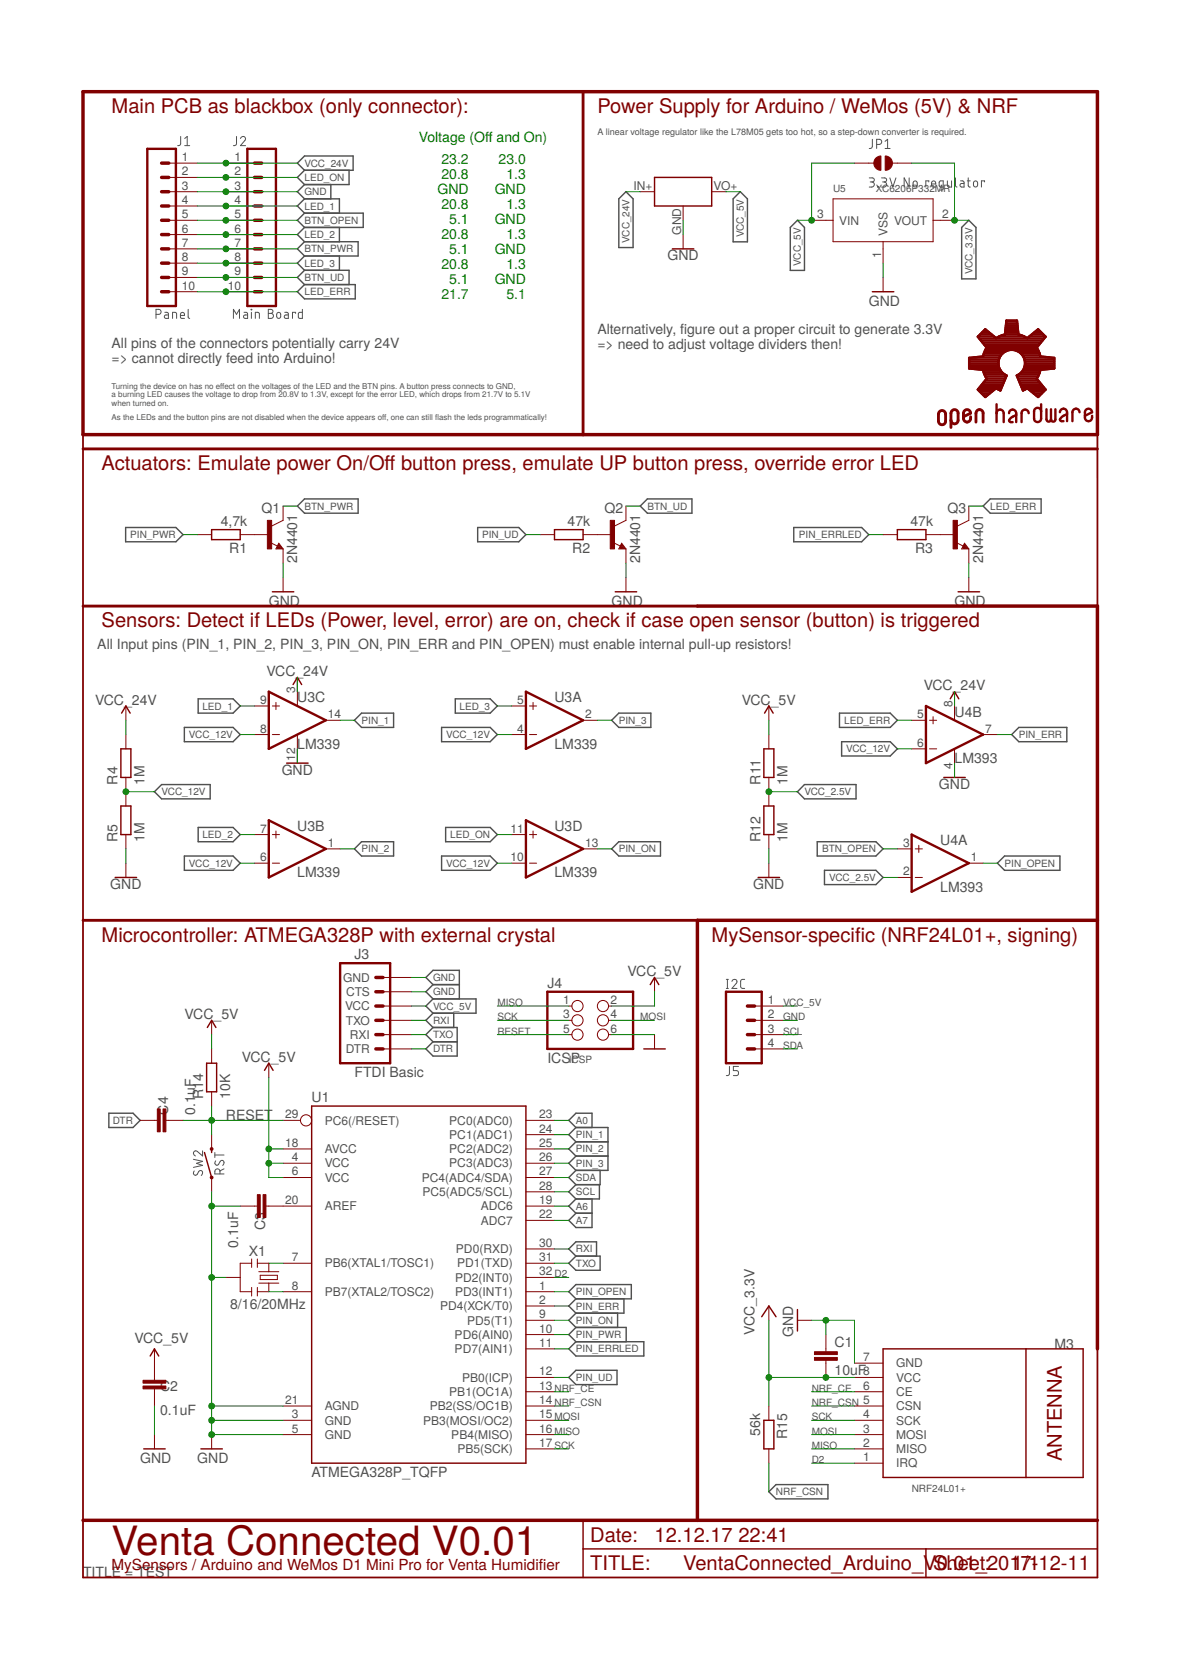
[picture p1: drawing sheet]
<svg xmlns="http://www.w3.org/2000/svg" width="210mm" height="297mm" viewBox="0 0 210 297" stroke-linecap="round" stroke-linejoin="round" font-family="sans-serif">
<g fill="none" stroke="#505050" stroke-width=".18">
<path d="M32.1 24.3v1.4l-.2 .1-.3 .1M32.8 25.9h.9M32.8 24.6l.5-.3v1.6M42 24.3v1.4l-.2 .1-.3 .1M42.7 24.6a.45 .45 0 0 1 .7-.3 .45 .45 0 0 1 .1 .7l-.8 .9h.9M154.5 31.6h.5a.36 .36 0 0 1 .4 .4 .36 .36 0 0 1-.4 .3h-.3M154.9 32.3a.46 .46 0 0 1 .5 .5 .46 .46 0 0 1-.5 .5h-.4M155 24.8v1.4l-.2 .2h-.3M155.8 25.7h.5a.46 .46 0 0 0 .4-.5 .46 .46 0 0 0-.4-.4h-.5v1.6M156 33.1l.1 .2zM156.7 31.6h.5a.36 .36 0 0 1 .4 .4 .36 .36 0 0 1-.4 .3h-.3M157.1 32.3a.46 .46 0 0 1 .5 .5 .46 .46 0 0 1-.5 .5h-.4"/>
<path d="M157.3 26.4h.9M157.3 25.1l.5-.3v1.6M158.2 31.6l.5 1.7 .5-1.7M161.6 31.6v1.7l-.9-1.7v1.7M162.4 32.3l.3-.1 .2 .1 .1 .6a.37 .37 0 0 1-.3 .4 .37 .37 0 0 1-.4-.4zM165.1 32.3v-.1h-.6v1.1M165.6 32.7h.7a.38 .38 0 0 0-.3-.5 .38 .38 0 0 0-.4 .3l.1 .7 .6 .1M167.6 33.3l-.5-.1-.2-.1v-.7l.2-.2h.5v1.3l-.1 .3h-.5M168.4 32.2v.9l.3 .2h.4v-1.1M169.8 31.6v1.4l.3 .3M170.7 32.2h.5l.1 .2v.9l-.5-.1-.2-.2 .1-.3 .6-.1M171.9 32.2h.5"/>
<path d="M172.1 31.6v1.5l.3 .2M173.1 32.3l.3-.1 .3 .1 .1 .6a.37 .37 0 0 1-.4 .4 .37 .37 0 0 1-.4-.4zM175 32.3v-.1h-.6v1.1M27.7 55.9h.5a.44 .44 0 0 0 .4-.5 .44 .44 0 0 0-.4-.4h-.5v1.6M29.3 55.5h.5l.1 .3v.8h-.5l-.2-.2 .1-.3 .6-.1M30.7 56.6v-1.1h.4l.2 .2 .1 .9M32.1 56.1h.7a.38 .38 0 0 0-.3-.5 .38 .38 0 0 0-.4 .3l.1 .6 .6 .1M33.4 55v1.3l.3 .3M41.5 56.6v-1.6l.5 .9 .6-.9v1.6M43.4 55.5h.4l.2 .3v.8h-.5l-.2-.2v-.3l.7-.1M44.6 55l.1 .1zM44.7 55.5v1.1"/>
<path d="M45.4 56.6v-1.1h.4l.3 .2v.9M47.7 55h.5a.36 .36 0 0 1 .3 .4 .36 .36 0 0 1-.3 .3 .44 .44 0 0 1 .4 .5 .44 .44 0 0 1-.4 .4h-.5zM47.7 55.7h.5M49.3 55.6l.2-.1 .3 .1 .1 .6a.36 .36 0 0 1-.4 .4 .36 .36 0 0 1-.3-.4zM50.6 55.5h.5l.1 .3v.8h-.5l-.2-.2 .1-.3 .6-.1M52.5 55.7v-.2h-.5v1.1M53.7 55v1.6l-.6-.1-.1-.8 .2-.2h.5M129.1 175.7h.4M129.1 174.1h.4M129.3 174.1v1.6M130.1 174.5a.44 .44 0 0 1 .6-.4 .44 .44 0 0 1 .2 .7l-.8 .9h.9M132.4 174.1h-.5l-.3 .4 .1 1 .2 .2h.5"/>
<path d="M129.6 189.6v1.4l-.2 .2h-.3M131.3 189.6h-1v.7h.6a.45 .45 0 0 1 .4 .5 .45 .45 0 0 1-.4 .4h-.6M34.4 206.1l1.6 .3-1.1 .4 1.1 .4-1.6 .3M34.5 208.2l-.1 .1a.38 .38 0 0 0 .1 .6 .38 .38 0 0 0 .6-.2l.2-.5a.41 .41 0 0 1 .6 0 .41 .41 0 0 1 0 .6l-.1 .2M36 204.6v.9l-.9-.8a.45 .45 0 0 0-.7 .2 .45 .45 0 0 0 .3 .6M38.2 204.9v.9M38.2 205.3h1.6M38.3 206.4l-.1 .4 .1 .2 .2 .1h.3l.3-.6a.38 .38 0 0 1 .6-.2 .38 .38 0 0 1 .1 .5l-.2 .4M39.1 208.7v-.5a.46 .46 0 0 0-.5-.4 .46 .46 0 0 0-.4 .4v.5h1.6M39.8 207.8l-.7 .3"/>
</g>
<g fill="none" stroke="#505050" stroke-width=".25">
<path d="M52.9 29l1.2-1.3h8.7v2.6h-8.7zM54.1 32.8l-1.2 1.3 1.2 1.2M54.1 35.3h6.2v2.6M54.1 30.3l-1.2 1.2 1.2 1.3M54.1 35.3l-1.2 1.3 1.2 1.3M54.1 37.9h10.5v2.5h-10.5M54.1 37.9l-1.2 1.3 1.2 1.2M58.8 32.8v2.5M62 30.3v2.5h-7.9M111.3 34.1l1.2 1.2v8.7h-2.5v-8.7zM131.6 34.1l1.2 1.2v7.7h-2.5v-7.7zM141.7 39.2l1.3 1.2v7.7h-2.5v-7.7z"/>
<path d="M172.2 39.2l1.3 1.2v9.2h-2.6v-9.2zM52.9 51.9l1.2-1.3h9v2.5h-9zM54.1 48h7.9v2.6M54.1 40.4l-1.2 1.3 1.2 1.3M54.1 43h9.5v2.5h-9.5M54.1 45.5l-1.2 1.3 1.2 1.2M54.1 43l-1.2 1.2 1.2 1.3M54.1 48l-1.2 1.3 1.2 1.3M60.3 40.4v2.6M60.3 45.5v2.5M22.3 93.8h9l1.2 1.2-1.2 1.3h-9zM54.1 88.7h9.5v2.5h-9.5l-1.2-1.2z"/>
<path d="M84.9 93.8h7.3l1.3 1.2-1.3 1.3h-7.3zM115.1 88.7h7.9v2.5h-7.9l-1.3-1.2zM141.1 93.8h12l1.3 1.2-1.3 1.3h-12zM174.7 90l1.3-1.3h9v2.5h-9zM32.8 129.3h8.6l1.3 1.3-1.3 1.2h-8.6zM35.2 124.2h6.2l1.3 1.3-1.3 1.3h-6.2zM64.3 126.8h5.7v2.5h-5.7l-1.3-1.3zM78.5 129.3h8.6l1.3 1.3-1.3 1.2h-8.6zM80.9 124.2h6.2l1.3 1.3-1.3 1.3h-6.2zM108.7 128l1.3-1.2h5.7v2.5h-5.7zM143 139.5h9.1v2.5h-9.1l-1.3-1.3zM149.2 126.8h9l1.3 1.2-1.3 1.3h-9z"/>
<path d="M149.6 131.8h8.6l1.3 1.3-1.3 1.3h-8.6zM181.1 129.3h8.5v2.5h-8.5l-1.3-1.2zM27.5 140.7l1.2-1.2h8.7v2.5h-8.7zM32.8 152.2h8.6l1.3 1.2-1.3 1.3h-8.6zM35.2 147.1h6.2l1.3 1.3-1.3 1.2h-6.2zM64.3 149.6h5.7v2.6h-5.7l-1.3-1.3zM78.5 152.2h8.6l1.3 1.2-1.3 1.3h-8.6zM79.2 147.1h7.9l1.3 1.3-1.3 1.2h-7.9zM110 149.6h7.4v2.6h-7.4l-1.3-1.3zM145.2 149.6h10.5l1.3 1.3-1.3 1.3h-10.5zM146.5 154.7h9.2l1.3 1.3-1.3 1.2h-9.2zM178.5 152.2h9.9v2.5h-9.9l-1.2-1.3z"/>
<path d="M77 175l-1.3 1.3 1.3 1.3M77 175h4.6M77 177.6h7.6v2.5h-7.6M77 175l-1.3-1.2 1.3-1.3h4.6v5.1M77 177.6l-1.3 1.2 1.3 1.3M19.3 197.9h4.3l1.3 1.3-1.3 1.2h-4.3zM77 182.6l-1.3 1.3 1.3 1.3M77 182.6h4.3v5.1h-4.3l-1.3-1.2 1.3-1.3M77 185.2h4.3M77 180.1l-1.3 1.3 1.3 1.2M80.6 180.1v2.5M102.4 208l-1.3 1.3 1.3 1.3"/>
<path d="M102.4 200.4h5.7v7.6h-5.7M102.4 210.6l-1.3 1.3 1.3 1.2M102.4 205.5l-1.3 1.3 1.3 1.2M102.4 200.4l-1.3-1.2 1.3-1.3h2.8v2.5M102.4 213.1l-1.3 1.3 1.3 1.3M102.4 215.7h2.8M102.4 200.4l-1.3 1.3 1.3 1.3M102.4 203h5.7M102.4 203l-1.3 1.2 1.3 1.3M102.4 205.5h5.7M105.2 213.1v5.1h-2.8l-1.3-1.3 1.3-1.2M106.5 210.6v2.5h-4.1"/>
<path d="M106.7 208v2.6h-4.3M101.1 229.6l1.3-1.3h9.8v2.6h-9.8zM102.4 236l-1.3 1.2 1.3 1.3M102.4 236h8.9v2.5M102.4 238.5h12v2.5h-12l-1.3-1.2zM102.4 223.3h4.3v2.5h-4.3l-1.3-1.2zM102.4 233.4l-1.3 1.3 1.3 1.3M102.4 230.9l-1.3 1.3 1.3 1.2M102.4 223.3l-1.3-1.3 1.3-1.3h3.6v2.6M109.8 233.4v2.6M110.9 230.9v2.5h-8.5M101.1 244.9l1.3-1.3h7.3v2.5h-7.3z"/>
<path d="M136.7 265.2l1.2-1.3h9.3v2.5h-9.3z"/>
</g>
<g fill="none" stroke="#800000" stroke-width=".61">
<path d="M14.8 16.3h180.3v61h-180.3zM28.7 31.5h1.3M28.7 36.6h1.3M28.7 39.2h1.3M28.7 29h1.3M28.7 34.1h1.3M45.2 31.5h1.3M45.2 36.6h1.3M45.2 39.2h1.3M45.2 29h1.3M45.2 34.1h1.3M28.7 41.7h1.3"/>
<path d="M28.7 46.8h1.3M28.7 51.9h1.3M28.7 44.2h1.3M28.7 49.3h1.3M45.2 41.7h1.3M45.2 46.8h1.3M45.2 51.9h1.3M45.2 44.2h1.3M45.2 49.3h1.3M124 107.7h71.1v132.1M66.8 176.3h1.3M66.8 178.8h1.3"/>
<path d="M66.8 173.8h1.3M132.8 178.8h1.3M195.1 163.6h-71.1v106.7M66.8 181.4h1.3M66.8 183.9h1.3M66.8 186.5h1.3M132.8 181.4h1.3M132.8 183.9h1.3M132.8 186.5h1.3M14.8 270.3h180.3"/>
</g>
<g fill="none" stroke="#800000" stroke-width=".18">
<path d="M30 39.2h5.1M30 29h5.1M30 36.6h5.1M30 31.5h5.1M30 34.1h5.1M40.2 39.2h5M40.2 29h5M40.2 36.6h5M40.2 31.5h5M40.2 34.1h5M113.8 34.1h2.5M121.4 36.6v2.6"/>
<path d="M126.5 34.1h2.5M144.3 39.2h3.8M148.1 35.3h17.7v7.7h-17.7zM151.9 29h3.4M158.6 29h3.4M165.8 39.2h3.9M30 51.9h5.1M30 46.8h5.1M30 41.7h5.1M30 49.3h5.1M30 44.2h5.1M40.2 51.9h5"/>
<path d="M40.2 46.8h5M40.2 41.7h5M40.2 49.3h5M40.2 44.2h5M121.4 41.7v2.5M157 43v3.8M157 49.3v2.6M195.1 74.7v10.2M35.1 95h2.5M42.7 95h5.1M48.1 96.5l1.2 .6M49.6 96.6l.7 1h-1.3z"/>
<path d="M50.3 90v2.5l-2 1M50.3 97.6v2.5M96 95h2.6M103.6 95h5.1M109 96.5l1.3 .6M110.5 96.6l.8 1h-1.3zM111.3 90v2.5l-2.1 1M111.3 97.6v2.5M157 95h2.5M164.6 95h5.1M170 96.5l1.2 .6M171.4 96.6l.8 1h-1.3z"/>
<path d="M172.2 90v2.5l-2 1M172.2 97.6v2.5M50.3 102.7v2.5M111.3 102.7v2.5M172.2 102.7v2.5M22.4 125.5v2.5M22.4 130.6v2.5M22.4 138.2v5.1M45.2 130.6h2.6M45.2 125.5h2.6M48.4 130.6h1.3M48.4 125.5h1.3"/>
<path d="M49 124.9v1.2M52.9 120.4v5.1M52.9 130.6v5.1M57.9 128h2.6M90.9 130.6h2.6M90.9 125.5h2.6M94.1 130.6h1.3M94.1 125.5h1.3M94.7 124.9v1.2M103.6 128h2.6M136.7 125.5v2.5M136.7 130.6v2.5"/>
<path d="M136.7 138.2v5.1M162 128h2.6M162 133.1h2.6M165.2 128h1.3M165.2 133.1h1.3M165.8 127.4v1.3M169.7 123v5M169.7 133.1v5.1M174.7 130.6h2.6M22.4 148.4v2.5M22.4 153.4v2.6M45.2 153.4h2.6"/>
<path d="M45.2 148.4h2.6M48.4 153.4h1.3M48.4 148.4h1.3M49 147.7v1.3M57.9 150.9h2.6M90.9 153.4h2.6M90.9 148.4h2.6M94.1 153.4h1.3M94.1 148.4h1.3M94.7 147.7v1.3M103.6 150.9h2.6M136.7 148.4v2.5"/>
<path d="M136.7 153.4v2.6M159.5 150.9h2.5M159.5 156h2.5M162.7 150.9h1.2M162.7 156h1.2M163.3 150.3v1.2M172.2 153.4h2.5M68.1 178.8h5.1M68.1 176.3h5.1M68.1 173.8h5.1M101.1 178.8h.5M108.2 178.8h.5"/>
<path d="M116.3 173.8v2.5M134.1 178.8h5.1M24.9 199.2h3.1M29.5 199.2h3M37.6 181.4v2.5M37.6 186.5v2.5M37.6 194.1v2.5M47.8 189v2.5M50.3 199.2h3.1M68.1 186.5h5.1M68.1 183.9h5.1M68.1 181.4h5.1"/>
<path d="M93.5 199.2h5.1M101.1 183.9h.5M101.1 181.4h.5M108.2 183.9h.5M108.2 181.4h.5M116.3 183.9v2.6M134.1 186.5h5.1M134.1 183.9h5.1M134.1 181.4h5.1M37.6 201.7v2.5M37.6 209.3v2.6M42.7 214.4h3"/>
<path d="M47.3 214.4h8.1M50.3 206.8h5.1M50.3 209.3h5.1M50.3 204.2h5.1M93.5 206.8h5.1M93.5 209.3h5.1M93.5 214.4h5.1M93.5 204.2h5.1M93.5 216.9h5.1M93.5 211.9h5.1M93.5 201.7h5.1M27.5 239.8v5.6"/>
<path d="M40.2 227.1h2.5M44.7 224.6h-2v5h2M44.7 223.8v1.5M44.7 228.9v1.5M45.7 224.6h2.1v1.5M45.7 223.8v1.5M45.7 228.9v1.5M46 228.1h3.6M46 226.1h3.6M46.2 226.7h3.1v.8h-3.1zM47.8 228.1v1.5h-2.1M50.3 229.6h5.1"/>
<path d="M50.3 224.6h5.1M93.5 234.7h5.1M93.5 229.6h5.1M93.5 224.6h5.1M93.5 239.8h5.1M93.5 237.2h5.1M93.5 232.2h5.1M93.5 227.1h5.1M93.5 222h5.1M136.7 232.2v2.5M141.7 234.7h2.6M146.8 237.2v3.1"/>
<path d="M27.5 246.9v3M27.5 255v2.6M37.6 255v2.6M50.3 249.9h5.1M50.3 252.5h5.1M50.3 255h5.1M93.5 244.9h5.1M93.5 247.4h5.1M93.5 249.9h5.1M93.5 252.5h5.1M93.5 255h5.1M93.5 257.6h5.1"/>
<path d="M136.7 249.9v2.6M136.7 257.6v2.5M146.8 241.8v3.1M151.9 242.3h5.1M151.9 244.9h5.1M151.9 247.4h5.1M151.9 249.9h5.1M151.9 252.5h5.1M151.9 255h5.1M151.9 257.6h5.1M151.9 260.1h5.1"/>
<circle cx="102.6" cy="178.8" r=".99"/>
<circle cx="107.2" cy="178.8" r=".99"/>
<circle cx="54.4" cy="199.2" r=".99"/>
<circle cx="102.6" cy="181.4" r=".99"/>
<circle cx="102.6" cy="183.9" r=".99"/>
<circle cx="107.2" cy="181.4" r=".99"/>
<circle cx="107.2" cy="183.9" r=".99"/>
</g>
<path d="M103.6 16.3v61M14.8 79.8h180.3M166.9 73.2a.63 .63 0 0 1 .7-.2 .63 .63 0 0 1 .5 .6v1.3a.63 .63 0 0 1-.7 .6 .63 .63 0 0 1-.6-.6v-1.3zM169 74.7a.63 .63 0 0 0 .7 .7 .63 .63 0 0 0 .6-.7v-1.3a.63 .63 0 0 0-.6-.6 .63 .63 0 0 0-.7 .6v2.6M171.2 74.1l1.3-.7a.63 .63 0 0 0-.6-.6 .63 .63 0 0 0-.7 .6v1a.67 .67 0 0 0 .9 .6 .67 .67 0 0 0 .4-.9M173.5 75v-1.6a.63 .63 0 0 1 .6-.6 .63 .63 0 0 1 .6 .6v1.6M14.8 107.7h109.2M14.8 163.6h109.2" fill="none" stroke="#800000" stroke-width=".51"/>
<g fill="none" stroke="#800000" stroke-width=".25">
<path d="M116.3 31.5h10.2v5.1h-10.2zM119.5 44.2h3.8M155 51.9h3.9M37.6 94.1h5.1v1.8h-5.1zM49.6 97.1l.1 .2h-.4l.3-.5 .5 .7h-.8M98.6 94.1h5v1.8h-5zM110.5 97.1l.1 .2h-.4l.3-.5 .5 .7h-.8M159.5 94.1h5.1v1.8h-5.1zM171.4 97.1l.2 .2h-.4l.2-.5 .5 .7h-.7M48.4 105.2h3.8M109.3 105.2h3.9M170.3 105.2h3.8"/>
<path d="M21.5 133.1h1.8v5.1h-1.8zM21.6 126.8l.8-1.3 .7 1.3M50.9 135.7h3.9M52.1 121.7l.8-1.3 .7 1.3M135.8 133.1h1.7v5.1h-1.7zM135.9 126.8l.8-1.3 .7 1.3M167.7 138.2h3.9M168.9 124.2l.8-1.2 .7 1.2M20.5 156h3.8M21.5 143.3h1.8v5.1h-1.8zM134.7 156h3.9M135.8 143.3h1.7v5.1h-1.7z"/>
<path d="M115.6 175l.7-1.2 .8 1.2M36.7 189h1.8v5.1h-1.8zM36.9 182.6l.7-1.2 .8 1.2M47 190.3l.8-1.3 .7 1.3M55.4 196.6h38.1v63.5h-38.1zM114.4 186.5h3.8M36.3 204.9l1.3 4.4M37.6 204.2v.7M135.4 234.1l1.3-1.9 1.2 1.9M141.7 232.8v3.8M157 239.8h35.5v22.8h-35.5zM182.4 239.8v22.8"/>
<path d="M25.5 257.6h3.9M26.7 241l.8-1.2 .7 1.2M35.7 257.6h3.8M135.8 252.5h1.7v5.1h-1.7zM103.6 275.3h91.5M164.6 275.3v5.1M195.1 270.3h-91.5v10.1"/>
</g>
<path d="M14.8 16.3h180.3v264.1h-180.3z" fill="none" stroke="#800000" stroke-width=".32"/>
<g fill="none" stroke="#800000" stroke-width=".42">
<path d="M26.2 26.5h5.1v27.9h-5.1zM44 26.5h5v27.9h-5zM173.9 59.8h2.7M174.3 59.4h1.9M174.6 59h1.1M175 58.7h.3M177.7 59.8h4.3M178.6 59.5l-1.6 .6M178.6 59.5l.3-2.5h1.8l.3 2.5M178.6 59.4h2.4M178.7 59h2.3M178.7 58.7h2.2"/>
<path d="M178.8 58.3h2.1M178.8 57.9h2M178.8 57.6h2M178.9 57.2h1.9M181 59.5l1.6 .6M183 59.8h2.7M183.5 59.4h1.9M183.9 59h1.1M184.4 58.7h.2M172.3 65.4h5.3M172.3 65h5.2M172.3 64.7h5.1"/>
<path d="M172.3 64.3h5.2M172.3 63.9h5.2M173.1 63.5h4.6M173.9 69.2h2.9M174.1 60.2h11.5M174.1 69.5h2.3M174.2 68.8h3.9M174.3 60.5h11M174.5 69.9h1.4M174.5 68.4h3.7M174.7 60.9h10.3M174.7 65.7l.7 1.6"/>
<path d="M174.7 63.4l-2.4 .2v1.9l2.4 .2M174.7 65.8h3.1M174.8 63.2h3.1M174.8 68h3.6M174.8 70.3h.7M174.8 66.2h3.3M174.9 62.8h3.3M175 66.5h3.5M175 61.3h9.7M175 62.4h3.8M175.1 67.6h3.4M175.1 66.9h3.7"/>
<path d="M175.2 62h9.2M175.3 61.7h9M175.3 67.3h3.4M175.4 61.8l-.7 1.6M175.4 67.3l-1.6 2 1.3 1.3 1.9-1.6M177 69l.8 .4M177 60.1l-1.9-1.6-1.3 1.4 1.6 1.9M177.1 73.4a.63 .63 0 0 1 .7-.6 .63 .63 0 0 1 .6 .6v1.6M177.1 71.9v3.1M177.3 69.2h.6M177.4 64.6a2.41 2.41 0 0 0 1.5 2.2M177.4 64.6a2.38 2.38 0 0 1 3.8-2 2.38 2.38 0 0 1-.5 4.2"/>
<path d="M177.4 64.6l.1 .7 .6 .8M178.1 66.1l.8 .7M178.9 66.8l-1.1 2.6M179.3 73.4a.63 .63 0 0 1 .7-.6 .63 .63 0 0 1 .6 .6v1.6M180.6 73.8a1.55 1.55 0 0 0-1.2 1l.1 .2h.5M180.7 66.8l1.1 2.6M180.8 66.9h3.7M180.8 62.4h3.8M180.9 67.3h3.4M181.1 67.6h3.4M181.1 66.5h3.6M181.3 68h3.5"/>
<path d="M181.4 68.4h3.7M181.4 62.8h3.3M181.6 68.8h3.8M181.6 66.2h3.2M181.7 69.2h.6M181.7 63.2h3.1M181.8 65.8h3.1M181.9 63.5h4.6M182 65.4h5.4M182.1 63.9h5.3M182.1 65h5.3M182.2 64.7h5.2"/>
<path d="M182.2 64.3h5.2M182.6 69l-.8 .4M182.6 60.1l1.9-1.6 1.3 1.4-1.5 1.9M182.8 69.2h2.9M182.8 73.4a.63 .63 0 0 0-.6-.6 .63 .63 0 0 0-.6 .6v1.6M183.2 69.5h2.3M183.7 69.9h1.5M184.1 70.3h.7M184.3 61.8l.6 1.6M184.3 67.3l1.5 2-1.3 1.3-1.9-1.6M184.9 65.7l-.6 1.6M184.9 63.4l2.5 .2v1.9l-2.5 .2"/>
<path d="M185 71.9v2.5a.62 .62 0 0 1-.6 .6 .62 .62 0 0 1-.6-.6v-1.3a.62 .62 0 0 1 .6-.6 .62 .62 0 0 1 .6 .6M186 72.7v1.8a.4 .4 0 0 0 .4 .5 .4 .4 0 0 0 .4-.5 .39 .39 0 0 0 .4 .5 .39 .39 0 0 0 .4-.5v-1.8M186.8 72.7v2M188.4 73.3a.63 .63 0 0 1 .6-.7 .63 .63 0 0 1 .7 .7v1.6M189.7 73.6a1.65 1.65 0 0 0-1.3 1.1l.2 .1 .4 .1M191.9 73.3a.63 .63 0 0 0-.7-.7 .63 .63 0 0 0-.6 .7v1.6M192.8 73.9l1.3-.6a.63 .63 0 0 0-.6-.7 .63 .63 0 0 0-.7 .7v.9a.67 .67 0 0 0 .9 .6 .67 .67 0 0 0 .4-.9M47.8 123l10.1 5-10.1 5.1zM93.5 123l10.1 5-10.1 5.1zM164.6 125.5l10.1 5.1-10.1 5.1zM47.8 145.8l10.1 5.1-10.1 5.1zM93.5 145.8l10.1 5.1-10.1 5.1z"/>
<path d="M162 148.4l10.2 5-10.2 5.1zM60.5 171.2h8.8v17.8h-8.8zM97.3 176.3h15.2v10.2h-15.2zM129 176.3h6.4v12.7h-6.4z"/>
<circle cx="37.6" cy="209.3" r=".13"/>
<circle cx="37.6" cy="204.2" r=".13"/>
</g>
<g fill="#800000" stroke="#800000" stroke-width=".18">
<path d="M157.3 27.7a1.27 1.27 0 0 1 1.3 1.3 1.27 1.27 0 0 1-1.3 1.3z" fill-rule="evenodd"/>
<path d="M155.6 28.2l.5-.4 .5-.1v2.6a1.27 1.27 0 0 1-1.2-.8 1.27 1.27 0 0 1 .2-1.3z" fill-rule="evenodd"/>
</g>
<g fill="#800000" stroke="#800000" stroke-width=".18">
<path d="M47.5 92.5h.8v5.1h-.8z"/>
<path d="M25.4 245.4h4.1v.5h-4.1z"/>
<path d="M25.4 246.4h4.1v.5h-4.1z"/>
<path d="M28 197.1h.5v4.1h-.5z"/>
<path d="M29 197.1h.5v4.1h-.5z"/>
<path d="M46.8 212.4h.5v4h-.5z"/>
<path d="M45.7 212.4h.5v4h-.5z"/>
<path d="M144.8 241.3h4v.5h-4z"/>
<path d="M144.8 240.3h4v.5h-4z"/>
<path d="M169.4 92.5h.8v5.1h-.8z"/>
<path d="M108.5 92.5h.7v5.1h-.7z"/>
</g>
<g fill="none" stroke="#008000" stroke-width=".18">
<path d="M35.1 34.1h17.8M35.1 31.5h17.8M35.1 36.6h17.8M35.1 39.2h17.8M35.1 29h17.8M111.3 34.1h2.5M121.4 39.2v2.5M129 34.1h2.6M151.9 29h-7.6v10.2h-2.6M162 29h7.7v10.2h2.5M35.1 41.7h17.8M35.1 46.8h17.8"/>
<path d="M35.1 51.9h17.8M35.1 44.2h17.8M35.1 49.3h17.8M157 46.8v2.5M32.5 95h2.6M50.3 90h2.6M93.5 95h2.5M111.3 90h2.5M154.4 95h2.6M172.2 90h2.5M50.3 100.1v2.6M111.3 100.1v2.6"/>
<path d="M172.2 100.1v2.6M22.4 128v2.6M42.7 125.5h2.5M42.7 130.6h2.5M52.9 120.4v2.6M52.9 133.1v2.6M60.5 128h2.5M88.4 125.5h2.5M88.4 130.6h2.5M106.2 128h2.5M136.7 128v2.6M159.5 128h2.5"/>
<path d="M159.5 133.1h2.5M169.7 123v2.5M169.7 135.7v2.5M177.3 130.6h2.5M22.4 150.9v2.5M22.4 140.7h5.1M42.7 148.4h2.5M42.7 153.4h2.5M60.5 150.9h2.5M88.4 148.4h2.5M88.4 153.4h2.5M106.2 150.9h2.5"/>
<path d="M136.7 150.9v2.5M136.7 140.7h5M157 150.9h2.5M157 156h2.5M174.7 153.4h2.6M73.2 178.8h2.5M73.2 176.3h2.5M73.2 173.8h2.5M88.4 178.8h12.7M116.3 176.3v2.5h-7.6M139.2 178.8h2.5M32.5 199.2h17.8"/>
<path d="M37.6 183.9v2.6M37.6 196.6v5.1M47.8 191.5v17.8h2.5M73.2 181.4h2.5M73.2 186.5h2.5M73.2 183.9h2.5M88.4 181.4h12.7M88.4 183.9h12.7M98.6 199.2h2.5M108.7 181.4h7.6M108.7 183.9h7.6M139.2 181.4h2.5"/>
<path d="M139.2 186.5h2.5M139.2 183.9h2.5M37.6 211.9v43.1h12.7M37.6 214.4h5.1M47.8 204.2h2.5M47.8 206.8h2.5M98.6 209.3h2.5M98.6 211.9h2.5M98.6 214.4h2.5M98.6 204.2h2.5M98.6 206.8h2.5M98.6 216.9h2.5"/>
<path d="M98.6 201.7h2.5M37.6 227.1h2.6M47.8 229.6h2.5M47.8 224.6h2.5M98.6 227.1h2.5M98.6 237.2h2.5M98.6 234.7h2.5M98.6 229.6h2.5M98.6 232.2h2.5M98.6 224.6h2.5M98.6 222h2.5M98.6 239.8h2.5"/>
<path d="M136.7 234.7v15.2M144.3 234.7h7.6v7.6M146.8 234.7v2.5M27.5 249.9v5.1M37.6 249.9h12.7M37.6 252.5h12.7M98.6 247.4h2.5M98.6 249.9h2.5M98.6 255h2.5M98.6 252.5h2.5M98.6 257.6h2.5M98.6 244.9h2.5"/>
<path d="M136.7 244.9h15.2M144.3 247.4h7.6M144.3 249.9h7.6M144.3 255h7.6M144.3 252.5h7.6M144.3 257.6h7.6M136.7 260.1v5.1M144.3 260.1h7.6"/>
</g>
<g fill="#008000" stroke="#008000" stroke-width=".18">
<circle cx="37.6" cy="252.5" r=".51"/>
<circle cx="37.6" cy="255" r=".51"/>
<circle cx="37.6" cy="227.1" r=".51"/>
<circle cx="37.6" cy="249.9" r=".51"/>
<circle cx="37.6" cy="214.4" r=".51"/>
<circle cx="40.2" cy="34.1" r=".51"/>
<circle cx="146.8" cy="234.7" r=".51"/>
<circle cx="40.2" cy="31.5" r=".51"/>
<circle cx="40.2" cy="36.6" r=".51"/>
<circle cx="40.2" cy="41.7" r=".51"/>
<circle cx="40.2" cy="46.8" r=".51"/>
<circle cx="40.2" cy="51.9" r=".51"/>
<circle cx="40.2" cy="39.2" r=".51"/>
<circle cx="40.2" cy="44.2" r=".51"/>
<circle cx="40.2" cy="49.3" r=".51"/>
<circle cx="40.2" cy="29" r=".51"/>
<circle cx="144.3" cy="39.2" r=".51"/>
<circle cx="47.8" cy="204.2" r=".51"/>
<circle cx="47.8" cy="206.8" r=".51"/>
<circle cx="136.7" cy="244.9" r=".51"/>
<circle cx="146.8" cy="244.9" r=".51"/>
<circle cx="169.7" cy="39.2" r=".51"/>
<circle cx="22.4" cy="140.7" r=".51"/>
<circle cx="136.7" cy="140.7" r=".51"/>
<circle cx="37.6" cy="199.2" r=".51"/>
</g>
<text font-size="7.2" fill="#800000" x="19.8" y="276.4">Venta Connected V0.01</text>
<g font-size="3.6" fill="#800000">
<text x="19.8" y="20.1">Main PCB as blackbox (only connector):</text>
<text x="106.2" y="20.1">Power Supply for Arduino / WeMos (5V) &amp; NRF</text>
<text x="18.1" y="83.6">Actuators: Emulate power On/Of button press, emulate UP button press, override error LED</text>
<text x="68.4" y="83.6">f</text>
<text x="18.1" y="111.5">Sensors: Detect if LEDs (Power, level, error) are on, check if case open sensor (button) is triggered</text>
<text x="18.1" y="167.4">Microcontroller: ATMEGA328P with external crystal</text>
<text x="126.5" y="167.4">MySensor-specifc (NRF24L01+, signing)</text>
<text x="152" y="167.4">i</text>
<text x="188.7" y="259.7" transform="rotate(-90 188.7 259.7)">ANTENNA</text>
<text x="104.9" y="274.1">Date:</text>
<text x="116.3" y="274.1">12.12.17</text>
<text x="131.2" y="274.1">22:41</text>
<text x="104.9" y="279.1">TITLE:</text>
<text x="121.4" y="279.1">VentaConnected_Arduino_VSheet:</text>
<text x="166.5" y="279.1">0.01_20117/1-12-11</text>
</g>
<g font-size="2.7" fill="#800000">
<text x="19.8" y="279.1">MySensors / Arduino and WeMos D1 Mini Pro for Venta Humidifer</text>
<text x="95.8" y="279.1">i</text>
</g>
<g font-size="2.5" fill="#008000">
<text x="74.4" y="25.2">Voltage (Of and On)</text>
<text x="78.4" y="29.1">23.2</text>
<text x="86.2" y="25.2">f</text>
<text x="88.6" y="29.1">23.0</text>
<text x="77.8" y="34.5">GND</text>
<text x="78.4" y="31.8">20.8</text>
<text x="87.9" y="34.5">GND</text>
<text x="90" y="31.8">1.3</text>
<text x="78.4" y="37.1">20.8</text>
<text x="79.8" y="39.8">5.1</text>
<text x="87.9" y="39.8">GND</text>
<text x="90" y="37.1">1.3</text>
<text x="78.4" y="42.5">20.8</text>
<text x="78.4" y="47.8">20.8</text>
<text x="79.8" y="45.1">5.1</text>
<text x="87.9" y="45.1">GND</text>
<text x="90" y="42.5">1.3</text>
<text x="90" y="47.8">1.3</text>
<text x="78.4" y="53.1">21.7</text>
<text x="79.8" y="50.5">5.1</text>
<text x="87.9" y="50.5">GND</text>
<text x="90" y="53.1">5.1</text>
</g>
<g font-size="2.5" fill="#505050">
<text x="118.6" y="46.3">GND</text>
<text x="106.2" y="59.4">Alternatively, fgure out a proper circuit to generate 3.3V</text>
<text x="120.9" y="59.4">i</text>
<text x="154.4" y="54.4">GND</text>
<text x="19.8" y="61.9">All pins of the connectors potentially carry 24V</text>
<text x="19.8" y="64.6">=&gt; cannot directly feed into Arduino!</text>
<text x="106.2" y="62">=&gt; need to adjust voltage dividers then!</text>
<text x="39.2" y="93.5">4,7k</text>
<text x="46.5" y="91.2">Q1</text>
<text x="100.9" y="93.5">47k</text>
<text x="107.4" y="91.2">Q2</text>
<text x="161.8" y="93.5">47k</text>
<text x="168.4" y="91.2">Q3</text>
<text x="40.8" y="98.3">R1</text>
<text x="52.8" y="100.1" transform="rotate(-90 52.8 100.1)">2N4401</text>
<text x="101.7" y="98.3">R2</text>
<text x="113.8" y="100.1" transform="rotate(-90 113.8 100.1)">2N4401</text>
<text x="162.6" y="98.3">R3</text>
<text x="174.7" y="100.1" transform="rotate(-90 174.7 100.1)">2N4401</text>
<text x="47.8" y="107.7">GND</text>
<text x="108.7" y="107.7">GND</text>
<text x="169.7" y="107.7">GND</text>
<text x="17.3" y="115.3">All Input pins (PIN_1, PIN_2, PIN_3, PIN_ON, PIN_ERR and PIN_OPEN) must enable internal pull-up resistors!</text>
<text x="16.9" y="125.3">VCC_24V</text>
<text x="47.4" y="120.2">VCC_24V</text>
<text x="52.8" y="124.9">U3C</text>
<text x="98.6" y="124.9">U3A</text>
<text x="131.8" y="125.3">VCC_5V</text>
<text x="164.2" y="122.7">VCC_24V</text>
<text x="169.7" y="127.4">U4B</text>
<text x="50.1" y="137.7">GND</text>
<text x="52.8" y="133.1">LM339</text>
<text x="98.6" y="133.1">LM339</text>
<text x="169.7" y="135.7">LM393</text>
<text x="20.9" y="139.5" transform="rotate(-90 20.9 139.5)">R4</text>
<text x="25.7" y="139.5" transform="rotate(-90 25.7 139.5)">1M</text>
<text x="135.1" y="139.5" transform="rotate(-90 135.1 139.5)">R11</text>
<text x="139.9" y="139.5" transform="rotate(-90 139.9 139.5)">1M</text>
<text x="166.9" y="140.2">GND</text>
<text x="20.9" y="149.6" transform="rotate(-90 20.9 149.6)">R5</text>
<text x="25.7" y="149.6" transform="rotate(-90 25.7 149.6)">1M</text>
<text x="52.8" y="147.7">U3B</text>
<text x="98.6" y="147.7">U3D</text>
<text x="135.1" y="149.6" transform="rotate(-90 135.1 149.6)">R12</text>
<text x="139.9" y="149.6" transform="rotate(-90 139.9 149.6)">1M</text>
<text x="52.8" y="156">LM339</text>
<text x="98.6" y="156">LM339</text>
<text x="167.1" y="150.3">U4A</text>
<text x="19.6" y="158">GND</text>
<text x="133.9" y="158">GND</text>
<text x="167.1" y="158.5">LM393</text>
<text x="63" y="170.5">J3</text>
<text x="111.5" y="173.5">VCC_5V</text>
<text x="97.3" y="175.7">J4</text>
<text x="32.8" y="181.1">VCC_5V</text>
<text x="43" y="188.7">VCC_5V</text>
<text x="63" y="191.5">FTDI Basic</text>
<text x="97.3" y="189">ICSP</text>
<text x="36.1" y="195.3" transform="rotate(-90 36.1 195.3)">R14</text>
<text x="40.9" y="195.3" transform="rotate(-90 40.9 195.3)">10K</text>
<text x="55.4" y="195.9">U1</text>
<text x="29.9" y="198.1" transform="rotate(-90 29.9 198.1)">C4</text>
<text x="34.7" y="198.1" transform="rotate(-90 34.7 198.1)">0.1uF</text>
<text x="40.1" y="199.2">RESET</text>
<text x="42.3" y="221.8" transform="rotate(-90 42.3 221.8)">0.1uF</text>
<text x="47.1" y="218.6" transform="rotate(-90 47.1 218.6)">C3</text>
<text x="44.2" y="223.3">X1</text>
<text x="40.9" y="232.7">8/16/20MHz</text>
<text x="23.9" y="238.8">VCC_5V</text>
<text x="134.1" y="237.2" transform="rotate(-90 134.1 237.2)">VCC_3.3V</text>
<text x="141" y="237.7" transform="rotate(-90 141 237.7)">GND</text>
<text x="148.3" y="239.4">C1</text>
<text x="187.4" y="239.8">M3</text>
<text x="148.3" y="244.5">10uF</text>
<text x="28.5" y="251.6">0.1uF</text>
<text x="28.5" y="247.3">C2</text>
<text x="135.1" y="255.2" transform="rotate(-90 135.1 255.2)">56k</text>
<text x="139.9" y="255.8" transform="rotate(-90 139.9 255.8)">R15</text>
<text x="24.9" y="260.1">GND</text>
<text x="35.1" y="260.1">GND</text>
<text x="55.4" y="262.6">ATMEGA328P_TQFP</text>
<text x="14.8" y="280.4">TITLE = TEST</text>
</g>
<g font-size="2.1" fill="#505050">
<text x="32.3" y="28.6">1</text>
<text x="41.7" y="28.6">1</text>
<text x="32.3" y="31.2">2</text>
<text x="32.3" y="33.7">3</text>
<text x="41.7" y="31.2">2</text>
<text x="41.7" y="33.7">3</text>
<text x="112.6" y="33.7">IN+</text>
<text x="126.8" y="33.7">VO+</text>
<text x="32.3" y="41.3">6</text>
<text x="32.3" y="36.3">4</text>
<text x="32.3" y="38.8">5</text>
<text x="41.7" y="41.3">6</text>
<text x="41.7" y="36.3">4</text>
<text x="41.7" y="38.8">5</text>
<text x="121.1" y="41.7" transform="rotate(-90 121.1 41.7)">GND</text>
<text x="145.3" y="38.8">3</text>
<text x="149.1" y="39.9">VIN</text>
<text x="157.7" y="41.9" transform="rotate(-90 157.7 41.9)">VSS</text>
<text x="158.9" y="39.9">VOUT</text>
<text x="167.5" y="38.8">2</text>
<text x="32.3" y="46.4">8</text>
<text x="32.3" y="43.9">7</text>
<text x="41.7" y="46.4">8</text>
<text x="41.7" y="43.9">7</text>
<text x="156.6" y="45.8" transform="rotate(-90 156.6 45.8)">1</text>
<text x="32.3" y="51.5">10</text>
<text x="32.3" y="49">9</text>
<text x="40.5" y="51.5">10</text>
<text x="41.7" y="49">9</text>
<text x="46.2" y="125.2">9</text>
<text x="52.5" y="123.2" transform="rotate(-90 52.5 123.2)">3</text>
<text x="91.9" y="125.2">5</text>
<text x="169.3" y="125.7" transform="rotate(-90 169.3 125.7)">8</text>
<text x="46.2" y="130.2">8</text>
<text x="58.3" y="127.7">14</text>
<text x="91.9" y="130.2">4</text>
<text x="104" y="127.7">2</text>
<text x="163" y="127.7">5</text>
<text x="175.1" y="130.2">7</text>
<text x="52.5" y="135.3" transform="rotate(-90 52.5 135.3)">12</text>
<text x="163" y="132.8">6</text>
<text x="169.3" y="136.6" transform="rotate(-90 169.3 136.6)">4</text>
<text x="46.2" y="148">7</text>
<text x="90.7" y="148">11</text>
<text x="46.2" y="153.1">6</text>
<text x="58.3" y="150.5">1</text>
<text x="90.7" y="153.1">10</text>
<text x="104" y="150.5">13</text>
<text x="160.5" y="155.6">2</text>
<text x="160.5" y="150.5">3</text>
<text x="172.5" y="153.1">1</text>
<text x="61" y="174.5">GND</text>
<text x="61.3" y="179.6">VCC</text>
<text x="61.5" y="177.1">CTS</text>
<text x="100.1" y="178.5">1</text>
<text x="108.5" y="178.5">2</text>
<text x="136.4" y="178.5">1</text>
<text x="61.4" y="182.1">TXO</text>
<text x="62.2" y="184.7">RXI</text>
<text x="100.1" y="181">3</text>
<text x="100.1" y="183.6">5</text>
<text x="108.5" y="181">4</text>
<text x="108.5" y="183.6">6</text>
<text x="136.4" y="181">2</text>
<text x="136.4" y="183.6">3</text>
<text x="61.4" y="187.2">DTR</text>
<text x="136.4" y="186.1">4</text>
<text x="50.7" y="203.9">18</text>
<text x="50.7" y="198.8">29</text>
<text x="57.7" y="199.9">PC6(/RESET)</text>
<text x="79.9" y="202.5">PC1(ADC1)</text>
<text x="79.9" y="199.9">PC0(ADC0)</text>
<text x="95.8" y="203.9">25</text>
<text x="95.8" y="201.3">24</text>
<text x="95.8" y="198.8">23</text>
<text x="51.9" y="206.4">4</text>
<text x="51.9" y="209">6</text>
<text x="57.7" y="207.5">VCC</text>
<text x="57.7" y="205">AVCC</text>
<text x="79.9" y="207.5">PC3(ADC3)</text>
<text x="79.9" y="205">PC2(ADC2)</text>
<text x="95.8" y="209">27</text>
<text x="95.8" y="206.4">26</text>
<text x="50.7" y="214">20</text>
<text x="57.7" y="210.1">VCC</text>
<text x="57.7" y="215.2">AREF</text>
<text x="74.9" y="210.1">PC4(ADC4/SDA)</text>
<text x="75.1" y="212.6">PC5(ADC5/SCL)</text>
<text x="85.4" y="215.2">ADC6</text>
<text x="95.8" y="214">19</text>
<text x="95.8" y="211.5">28</text>
<text x="85.4" y="217.7">ADC7</text>
<text x="95.8" y="221.7">30</text>
<text x="95.8" y="216.6">22</text>
<text x="51.9" y="224.2">7</text>
<text x="57.7" y="225.3">PB6(XTAL1/TOSC1)</text>
<text x="80.9" y="227.8">PD2(INT0)</text>
<text x="81" y="222.8">PD0(RXD)</text>
<text x="81.3" y="225.3">PD1(TXD)</text>
<text x="95.8" y="226.7">32</text>
<text x="95.8" y="224.2">31</text>
<text x="51.9" y="229.3">8</text>
<text x="57.7" y="230.4">PB7(XTAL2/TOSC2)</text>
<text x="78.2" y="232.9">PD4(XCK/T0)</text>
<text x="80.9" y="230.4">PD3(INT1)</text>
<text x="95.8" y="231.8">2</text>
<text x="95.8" y="229.3">1</text>
<text x="80.8" y="238">PD6(AIN0)</text>
<text x="83.1" y="235.5">PD5(T1)</text>
<text x="95.8" y="239.4">11</text>
<text x="95.8" y="236.9">10</text>
<text x="95.8" y="234.3">9</text>
<text x="80.8" y="240.5">PD7(AIN1)</text>
<text x="82.1" y="245.6">PB0(ICP)</text>
<text x="95.8" y="244.5">12</text>
<text x="153.4" y="242">7</text>
<text x="153.4" y="244.5">8</text>
<text x="159.3" y="243.1">GND</text>
<text x="159.3" y="245.6">VCC</text>
<text x="50.7" y="249.6">21</text>
<text x="57.7" y="250.7">AGND</text>
<text x="76.4" y="250.7">PB2(SS/OC1B)</text>
<text x="79.9" y="248.2">PB1(OC1A)</text>
<text x="95.8" y="249.6">14</text>
<text x="95.8" y="247">13</text>
<text x="153.4" y="247">6</text>
<text x="153.4" y="249.6">5</text>
<text x="159.3" y="248.2">CE</text>
<text x="159.3" y="250.7">CSN</text>
<text x="51.9" y="252.1">3</text>
<text x="51.9" y="254.7">5</text>
<text x="57.7" y="253.2">GND</text>
<text x="57.7" y="255.8">GND</text>
<text x="75.2" y="253.2">PB3(MOSI/OC2)</text>
<text x="80.2" y="255.8">PB4(MISO)</text>
<text x="95.8" y="257.2">17</text>
<text x="95.8" y="254.7">16</text>
<text x="95.8" y="252.1">15</text>
<text x="153.4" y="252.1">4</text>
<text x="153.4" y="254.7">3</text>
<text x="153.4" y="257.2">2</text>
<text x="159.3" y="253.2">SCK</text>
<text x="159.3" y="255.8">MOSI</text>
<text x="81.3" y="258.3">PB5(SCK)</text>
<text x="153.4" y="259.7">1</text>
<text x="159.3" y="258.3">MISO</text>
<text x="159.3" y="260.9">IRQ</text>
</g>
<g font-size="1.8" fill="#505050">
<text x="54.1" y="29.6">VCC_24V</text>
<text x="54.1" y="34.7">GND</text>
<text x="54.1" y="32.2">LED_ON</text>
<text x="148.1" y="34.1">U5</text>
<text x="155.7" y="34.1">XC6206P332MR</text>
<text x="54.1" y="37.3">LED_1</text>
<text x="54.1" y="39.8">BTN_OPEN</text>
<text x="54.1" y="42.3">LED_2</text>
<text x="54.1" y="47.4">LED_3</text>
<text x="54.1" y="44.9">BTN_PWR</text>
<text x="111.9" y="43.2" transform="rotate(-90 111.9 43.2)">VCC_24V</text>
<text x="132.2" y="42.2" transform="rotate(-90 132.2 42.2)">VCC_5V</text>
<text x="142.4" y="47.3" transform="rotate(-90 142.4 47.3)">VCC_5V</text>
<text x="54.1" y="52.5">LED_ERR</text>
<text x="54.1" y="50">BTN_UD</text>
<text x="172.8" y="48.8" transform="rotate(-90 172.8 48.8)">VCC_3.3V</text>
<text x="23.2" y="95.7">PIN_PWR</text>
<text x="54.1" y="90.6">BTN_PWR</text>
<text x="85.7" y="95.7">PIN_UD</text>
<text x="115.1" y="90.6">BTN_UD</text>
<text x="142" y="95.7">PIN_ERRLED</text>
<text x="176" y="90.6">LED_ERR</text>
<text x="33.6" y="131.2">VCC_12V</text>
<text x="36" y="126.1">LED_1</text>
<text x="64.3" y="128.7">PIN_1</text>
<text x="79.3" y="131.2">VCC_12V</text>
<text x="81.7" y="126.1">LED_3</text>
<text x="110" y="128.7">PIN_3</text>
<text x="150" y="128.7">LED_ERR</text>
<text x="181.1" y="131.2">PIN_ERR</text>
<text x="150.4" y="133.8">VCC_12V</text>
<text x="28.7" y="141.4">VCC_12V</text>
<text x="143" y="141.4">VCC_2.5V</text>
<text x="36" y="149">LED_2</text>
<text x="80" y="149">LED_ON</text>
<text x="33.6" y="154.1">VCC_12V</text>
<text x="64.3" y="151.5">PIN_2</text>
<text x="79.3" y="154.1">VCC_12V</text>
<text x="110" y="151.5">PIN_ON</text>
<text x="146.1" y="151.5">BTN_OPEN</text>
<text x="178.5" y="154.1">PIN_OPEN</text>
<text x="147.4" y="156.6">VCC_2.5V</text>
<text x="77" y="176.9">GND</text>
<text x="77" y="174.4">GND</text>
<text x="77" y="179.5">VCC_5V</text>
<text x="88.4" y="178.8">MISO</text>
<text x="139.2" y="178.8">VCC_5V</text>
<text x="77" y="184.5">TXO</text>
<text x="77" y="182">RXI</text>
<text x="88.4" y="181.4">SCK</text>
<text x="88.4" y="183.9">RESET</text>
<text x="113.8" y="181.4">MOSI</text>
<text x="139.2" y="183.9">SCL</text>
<text x="139.2" y="181.4">GND</text>
<text x="77" y="187.1">DTR</text>
<text x="101.1" y="189">ICSP</text>
<text x="139.2" y="186.5">SDA</text>
<text x="20.1" y="199.8">DTR</text>
<text x="102.4" y="199.8">A0</text>
<text x="102.4" y="202.3">PIN_1</text>
<text x="102.4" y="209.9">SDA</text>
<text x="102.4" y="204.9">PIN_2</text>
<text x="102.4" y="207.4">PIN_3</text>
<text x="102.4" y="212.5">SCL</text>
<text x="102.4" y="215">A6</text>
<text x="102.4" y="217.6">A7</text>
<text x="98.6" y="227.1">D2</text>
<text x="102.4" y="225.2">TXO</text>
<text x="102.4" y="222.6">RXI</text>
<text x="102.4" y="230.3">PIN_OPEN</text>
<text x="102.4" y="232.8">PIN_ERR</text>
<text x="102.4" y="237.9">PIN_PWR</text>
<text x="102.4" y="235.3">PIN_ON</text>
<text x="102.4" y="245.5">PIN_UD</text>
<text x="102.4" y="240.4">PIN_ERRLED</text>
<text x="98.6" y="247.4">NRF_CE</text>
<text x="98.6" y="249.9">NRF_CSN</text>
<text x="144.3" y="247.4">NRF_CE</text>
<text x="144.3" y="249.9">NRF_CSN</text>
<text x="98.6" y="252.5">MOSI</text>
<text x="98.6" y="255">MISO</text>
<text x="98.6" y="257.6">SCK</text>
<text x="144.3" y="255">MOSI</text>
<text x="144.3" y="257.6">MISO</text>
<text x="144.3" y="252.5">SCK</text>
<text x="144.3" y="260.1">D2</text>
<text x="137.9" y="265.8">NRF_CSN</text>
<text x="162" y="265.2">NRF24L01+</text>
</g>
<text font-size="1.6" fill="#505050" x="106.2" y="23.9">A linear voltage regulator like the L78M05 gets too hot, so a step-down converter is required.</text>
<g font-size="1.4" fill="#505050">
<text x="19.8" y="69.1">Turning the device on has no efect on the voltages of the LED and the BTN pins. A button press connects to GND,</text>
<text x="19.8" y="70.7">a burning LED causes the voltage to drop from 20.8V to 1.3V, except for the error LED, which drops from 21.7V to 5.1V</text>
<text x="39.1" y="69.1">f</text>
<text x="19.8" y="72.2">when turned on.</text>
<text x="19.8" y="74.7">As the LEDs and the button pins are not disabled when the device appears of, one can still fash the leds programmatically!</text>
<text x="67.9" y="74.7">f</text>
<text x="77.3" y="74.7">l</text>
</g>
</svg>
